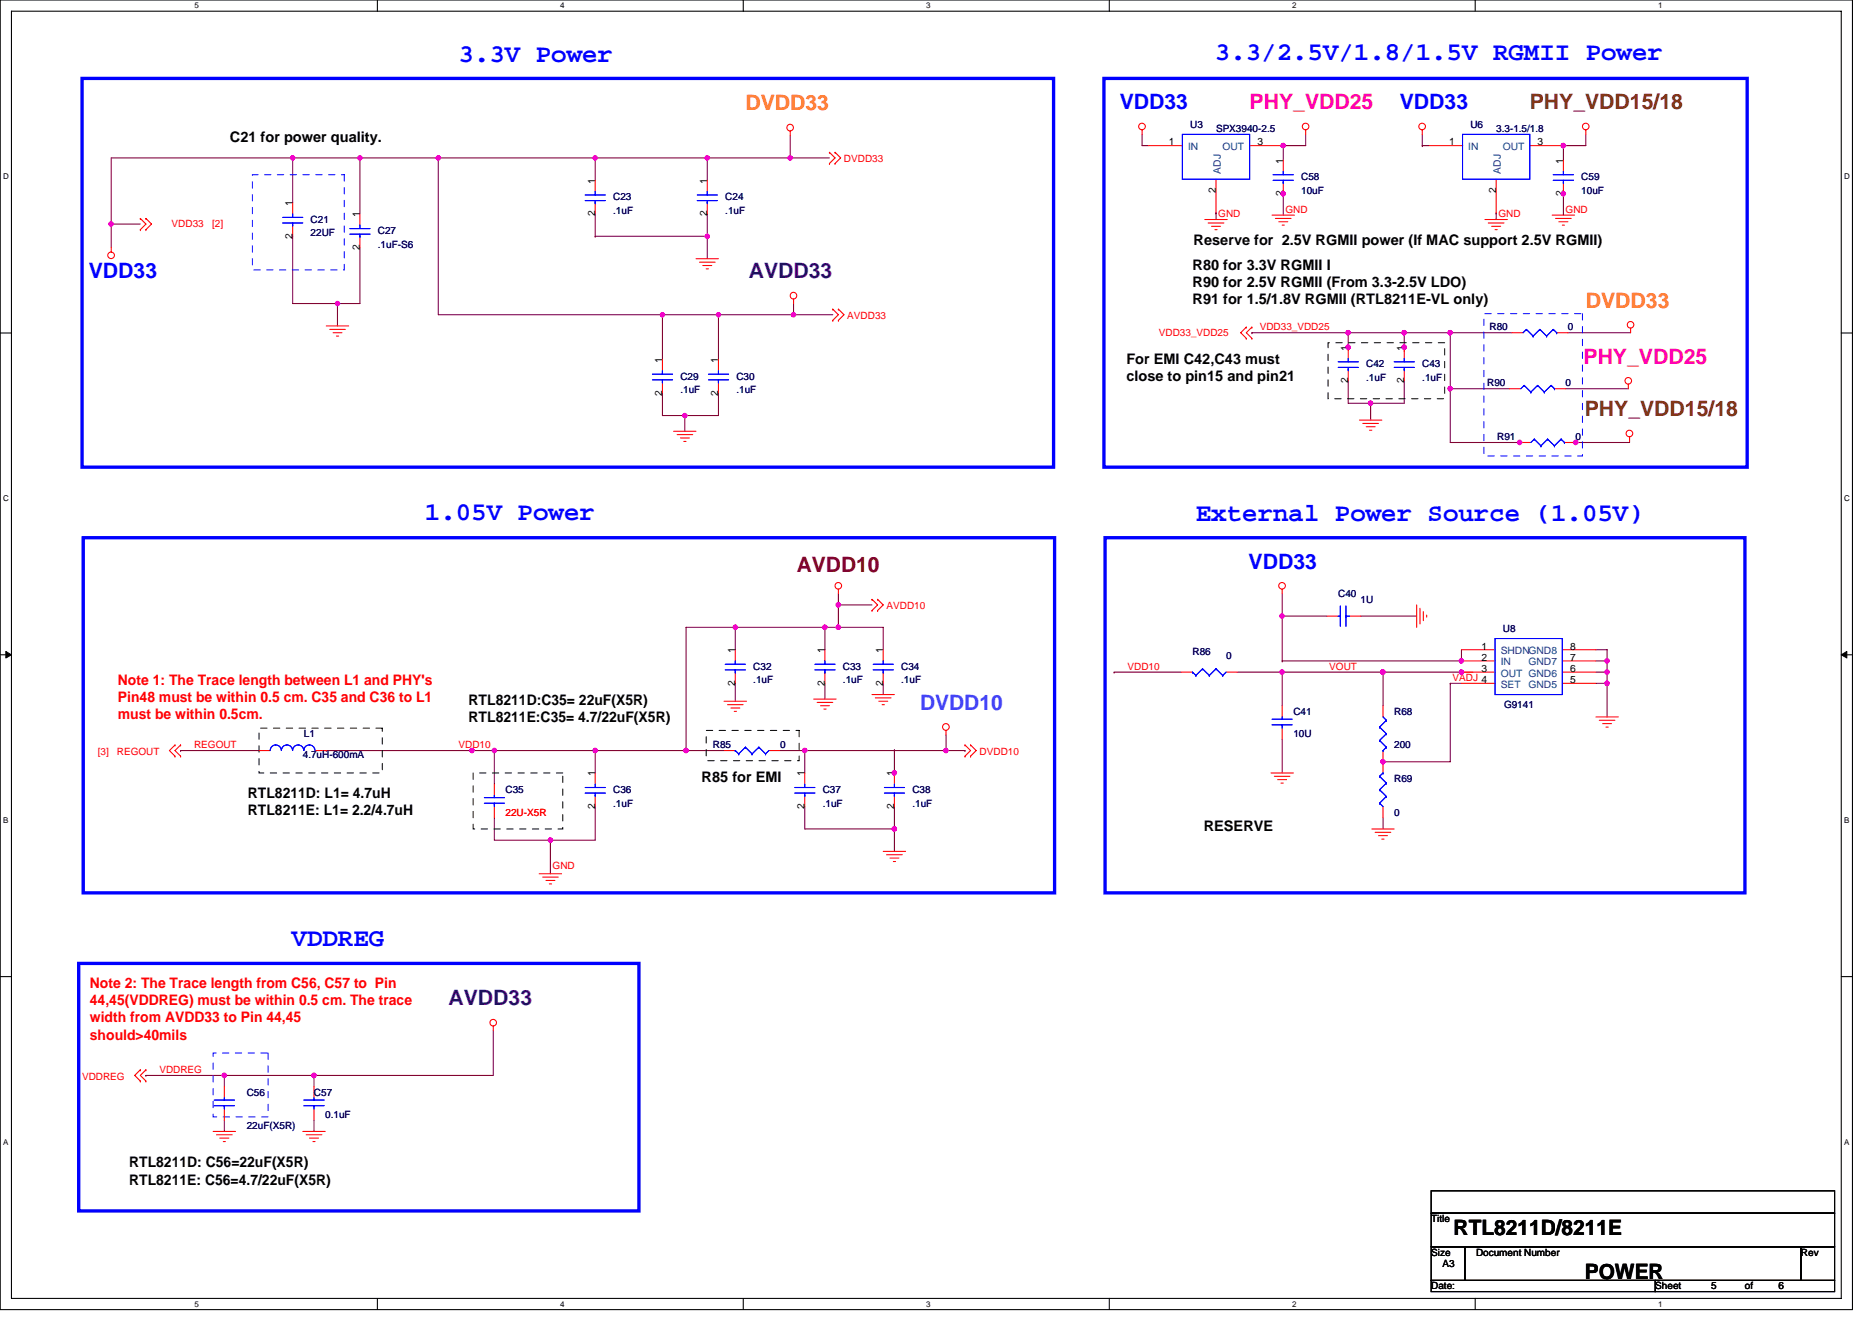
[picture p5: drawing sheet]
<svg xmlns="http://www.w3.org/2000/svg" width="297mm" height="210mm" viewBox="0 0 297 210" stroke-linecap="round" stroke-linejoin="round" font-family="sans-serif">
<path d="M0 0h293.9v207.9h-293.9zM1.8 1.8h290.4v204.3h-290.4z" fill="none" stroke="#000" stroke-width=".17"/>
<g fill="#fff">
<path d="M30.8 .2h.7v1.4h-.7z"/>
<path d="M30.8 206.3h.7v1.4h-.7z"/>
</g>
<path d="M59.9 0v1.8M59.9 206.1v1.8" fill="none" stroke="#000" stroke-width=".17"/>
<g fill="#fff">
<path d="M88.9 .2h.7v1.4h-.7z"/>
<path d="M88.9 206.3h.7v1.4h-.7z"/>
</g>
<path d="M117.9 0v1.8M117.9 206.1v1.8" fill="none" stroke="#000" stroke-width=".17"/>
<g fill="#fff">
<path d="M147 .2h.7v1.4h-.7z"/>
<path d="M147 206.3h.7v1.4h-.7z"/>
</g>
<path d="M176 0v1.8M176 206.1v1.8" fill="none" stroke="#000" stroke-width=".17"/>
<g fill="#fff">
<path d="M205 .2h.7v1.4h-.7z"/>
<path d="M205 206.3h.7v1.4h-.7z"/>
</g>
<path d="M234.1 0v1.8M234.1 206.1v1.8" fill="none" stroke="#000" stroke-width=".17"/>
<g fill="#fff">
<path d="M263.1 .2h.7v1.4h-.7z"/>
<path d="M263.1 206.3h.7v1.4h-.7z"/>
<path d="M.5 27.3h.9v1.4h-.9z"/>
<path d="M292.6 27.3h.9v1.4h-.9z"/>
<path d="M.5 78.4h.9v1.4h-.9z"/>
<path d="M292.6 78.4h.9v1.4h-.9z"/>
</g>
<path d="M0 52.9h1.8M292.2 52.9h1.7" fill="none" stroke="#000" stroke-width=".17"/>
<g fill="#fff">
<path d="M.5 129.5h.8v1.4h-.8z"/>
<path d="M292.6 129.5h.9v1.4h-.9z"/>
</g>
<path d="M0 103.9h1.8M292.2 103.9h1.7" fill="none" stroke="#000" stroke-width=".17"/>
<path d="M.9 103.4l.9 .5-.9 .5zM292.2 103.9l.8-.5v1z" fill="#000" stroke="#000" stroke-width=".16"/>
<g fill="#fff">
<path d="M.5 180.5h.8v1.4h-.8z"/>
<path d="M292.6 180.5h.9v1.4h-.9z"/>
</g>
<path d="M0 155h1.8M292.2 155h1.7M227.1 189h64v3.6h-64zM227.1 192.6h64v5.3h-64zM227.1 197.9h5.3v5.3h-5.3zM232.4 197.9h53.4v5.3h-53.4zM285.8 197.9h5.3v5.3h-5.3zM227.1 203.2h35.6v1.8h-35.6zM262.7 203.2h28.4v1.8h-28.4z" fill="none" stroke="#000" stroke-width=".17"/>
<g fill="none" stroke="#800040" stroke-width=".17">
<path d="M17.6 35.6h.1M17.6 35.6v3.7M46.4 25.1h.1M46.4 25.1v7.1M46.4 37.5v10.7h7.1M46.4 25.1h-28.8v10.5h4.7M46.4 25.1h10.7M57.1 25.1h.1M57.1 39.3v8.9h-3.6M57.1 25.1h12.5M57.1 25.1v8.9M69.6 25.1v24.9h35.5"/>
<path d="M69.6 25.1h.1M69.6 25.1h24.8M94.4 25.1v3.5M94.4 34v3.5M94.4 25.1h17.8v3.5M94.4 25.1h.1M94.4 37.5h.1M94.4 37.5h17.8M112.2 34v3.5M112.2 25.1h.1M112.2 37.5v3.6M112.2 25.1h13.2"/>
<path d="M125.4 21.5v3.6M125.4 25.1h6.2M181.2 21.3v1.8h1.1M193 33.8h.1M193 33.8v1M203.6 23.1h.1M203.6 30.8h.1M203.6 30.2v.6M203.6 23.1v2.3M203.6 30.8v3.3M207.2 21.3v1.8h-3.6M225.7 21.3v1.8"/>
<path d="M225.7 23.1h.1M225.7 23.1h1M237.4 33.8h.1M237.4 33.8v1M248.1 30.2v.6M248.1 23.1v2.3M248.1 23.1h.1M248.1 30.8h.1M248.1 30.8v3.3M251.6 21.3v1.8h-3.5M53.5 48.2v3.5M53.5 48.2h.1"/>
<path d="M105.1 50v7.1M105.1 50h.1M105.1 50h8.9M114 50h11.9M114 50v7.1M125.9 48.2v1.8M125.9 50h.1M125.9 50h6.2M198.6 52.8h.1M198.6 52.8h41.3M213.6 55.1h.3M213.9 52.8h.1"/>
<path d="M213.9 55.1h.1M213.9 52.8v2.3M213.9 55.1v.5M222.8 55.1h.1M222.8 52.8v2.3M222.8 52.8h.1M222.8 55.1v.7M230.1 52.8h.1M230.1 52.8v8.9M248.8 52.8h9.9M105.1 62.4v3.6h3.6M108.7 66v2.5"/>
<path d="M108.7 66h.1M114 62.4v3.6h-5.3M213.9 60.5v3.5h3.6M217.5 64h.1M217.5 64v2.7M222.8 60.5v3.5h-5.3M230.1 61.7h9.4M230.1 61.7v8.5h11M241.1 70.2h.1M241.1 70.2h.2M248.4 61.7h10M249.5 70.2h.5"/>
<path d="M250 70.2h.1M258.6 70.1v.1h-8.6M116.7 99.6v3.5M116.7 99.6h-7.8v19.5M116.7 99.6h16.3M130.9 99.6v3.5M130.9 99.6h.1M133 94.2v1.8M133 99.6h7.1v3.5M133 96h.1M133 96v3.6M133 99.6h.1"/>
<path d="M133 96h5.4M203.5 97.8h.1M203.5 94.2v3.6h7.1M203.5 97.8v7.1M215.9 97.8h8.9M28.7 119.1h.1M28.7 119.1h12.4M51.8 119.1h.1M51.8 119.1h42.6M74.9 119.1h.1M78.4 119.1v5.4M78.4 119.1h.1"/>
<path d="M94.4 119.1h.1M94.4 119.1h14.5M94.4 119.1v3.6M108.9 119.1h.1M108.9 119.1h6M116.7 108.5v2.8M123.8 119.1h3.9M127.7 119.1h.1M127.7 119.1v3.6M127.7 119.1h25.4M130.9 108.5v2.5M140.1 108.5v1.7"/>
<path d="M141.9 119v3.7M150.1 116.6v2.5M153.1 119.1h.1M176.8 106.7h.1M176.8 106.7h10.6M196.3 106.7h7.2M203.5 104.9h.1M203.5 106.7v5.3M203.5 106.7h.1M203.5 117.3v5.4M203.5 106.7h30.2M219.5 106.7v5.3"/>
<path d="M219.5 106.7h.1M230.1 108.5h.1M230.1 108.5v12.4h-10.6M230.1 108.5h1.8M231.9 103.1v1.8h-28.4M231.9 106.7h.1M253.2 103.1h1.8v1.8M253.2 104.9h1.8M253.2 106.7h1.8M253.2 108.5h1.8M255 108.5h.1M255 104.9h.1"/>
<path d="M255 106.7h.1M255 104.9v8.9M78.4 129.8v3.5h8.9M87.3 133.3h.1M87.3 133.3v5.4M94.4 128v5.3h-7.1M127.7 128v3.6h14.2M141.9 131.6v3.5M141.9 128h.1M141.9 122.7h.1M141.9 122.7v.3M141.9 128v3.6"/>
<path d="M219.5 129.8v1.8M219.5 120.9h.1M23.2 170.7h.1M35.6 170.7h.1M35.6 177.8v1.8M35.6 170.7v1.8M49.8 170.7h.1M49.8 170.7v1.8M49.8 177.8v1.8M78.3 163.6v7.1h-55.1"/>
</g>
<g fill="#f0f" stroke="#f0f" stroke-width=".17">
<circle cx="17.6" cy="35.5" r=".34"/>
<circle cx="114" cy="50" r=".34"/>
<circle cx="105.1" cy="50" r=".34"/>
<circle cx="108.7" cy="66" r=".34"/>
<circle cx="46.4" cy="25.1" r=".34"/>
<circle cx="57.1" cy="25.1" r=".34"/>
<circle cx="53.5" cy="48.2" r=".34"/>
<circle cx="69.6" cy="25.1" r=".34"/>
<circle cx="94.4" cy="25.1" r=".34"/>
<circle cx="125.4" cy="25.1" r=".35"/>
<circle cx="112.2" cy="25.1" r=".34"/>
<circle cx="112.2" cy="37.5" r=".34"/>
<circle cx="127.7" cy="119.1" r=".35"/>
<circle cx="94.4" cy="119.1" r=".34"/>
<circle cx="87.3" cy="133.3" r=".34"/>
<circle cx="78.4" cy="119.1" r=".34"/>
<circle cx="203.4" cy="97.8" r=".34"/>
<circle cx="255" cy="108.4" r=".34"/>
<circle cx="231.9" cy="104.9" r=".34"/>
<circle cx="255" cy="104.9" r=".34"/>
<circle cx="255" cy="106.7" r=".34"/>
<circle cx="231.9" cy="106.7" r=".34"/>
<circle cx="219.4" cy="120.9" r=".34"/>
<circle cx="219.4" cy="106.7" r=".34"/>
<circle cx="203.4" cy="106.7" r=".34"/>
<circle cx="108.8" cy="119.1" r=".35"/>
<circle cx="150.1" cy="119.1" r=".34"/>
<circle cx="133" cy="96" r=".35"/>
<circle cx="125.9" cy="50" r=".35"/>
<circle cx="49.8" cy="170.7" r=".35"/>
<circle cx="35.6" cy="170.7" r=".35"/>
<circle cx="203.6" cy="23.1" r=".35"/>
<circle cx="203.6" cy="30.7" r=".35"/>
<circle cx="230.1" cy="61.7" r=".34"/>
<circle cx="230.1" cy="52.8" r=".34"/>
<circle cx="217.5" cy="64" r=".35"/>
<circle cx="222.8" cy="55.1" r=".35"/>
<circle cx="213.9" cy="52.8" r=".35"/>
<circle cx="213.9" cy="55.1" r=".35"/>
<circle cx="141.9" cy="131.6" r=".35"/>
<circle cx="116.7" cy="99.6" r=".34"/>
<circle cx="130.9" cy="99.6" r=".34"/>
<circle cx="74.9" cy="119.1" r=".34"/>
<circle cx="133" cy="99.6" r=".35"/>
<circle cx="141.9" cy="122.7" r=".35"/>
<circle cx="222.8" cy="52.8" r=".35"/>
<circle cx="250" cy="70.2" r=".34"/>
<circle cx="241.1" cy="70.2" r=".34"/>
<circle cx="248.1" cy="23.1" r=".35"/>
<circle cx="248.1" cy="30.7" r=".35"/>
</g>
<g fill="none" stroke="#f00" stroke-width=".17">
<path d="M17.6 39.3v.7M22.3 36.4h.1M22.3 34.7h.1M22.3 34.7l.9 .9-.9 .8M23.2 36.4h.1M23.2 34.7h.1M23.2 34.7l.8 .9-.8 .8M46.4 32.2v1.8M46.4 35.7v1.8M57.1 34v1.7M57.1 37.5v1.8M94.4 28.6v1.8"/>
<path d="M94.4 32.2v1.8M112.2 28.6v1.8M112.2 32.2v1.8M125.4 20.8v.7M131.6 24.2h.1M131.6 26h.1M131.6 24.2l.9 .9-.9 .9M132.5 24.2h.1M132.5 26h.1M132.5 24.2l.9 .9-.9 .9M181.2 20.6v.7M182.3 23.1h5.3"/>
<path d="M191.2 34.8h3.5M191.7 35.4h2.5M192.2 35.9h1.5M192.8 36.4h.3M193 28.4v5.4M198.3 23.1h5.3M201.8 34.1h3.6M202.4 34.7h2.5M202.9 35.2h1.4M203.5 35.7h.3M203.6 25.4v1.8M203.6 29v1.8"/>
<path d="M207.2 20.6v.7M225.7 20.6v.7M226.7 23.1h5.4M235.6 34.8h3.6M236.2 35.4h2.5M236.7 35.9h1.4M237.2 36.4h.4M237.4 28.4v5.4M242.7 23.1h5.4M246.3 34.1h3.5M246.8 34.7h2.5M247.4 35.2h1.4"/>
<path d="M247.9 35.7h.3M248.1 25.4v1.8M248.1 29v1.8M251.6 20.6v.7M51.8 51.7h3.5M52.3 52.3h2.5M52.8 52.8h1.5M53.4 53.3h.3M105.1 57.1v1.7M110.4 41.1h3.6M111 41.6h2.5M111.5 42.1h1.4"/>
<path d="M112.1 42.7h.3M114 57.1v1.7M125.9 47.5v.7M132.1 49.1h.1M132.1 50.8h.1M132.1 49.1l.9 .9-.9 .8M133 49.1h.1M133 50.8h.1M133 49.1l.9 .9-.9 .8M197.8 53.7h.1M197.8 51.9h.1M197.8 51.9l-.9 .9 .9 .9"/>
<path d="M198.6 53.7h.1M198.6 51.9h.1M198.6 51.9l-.8 .9 .8 .9M213.9 55.1v1.8M213.9 58.7v1.8M222.8 55.1v1.8M222.8 58.7v1.8M239.9 52.8h1.8M247 52.8h1.8M258.7 52.1v.7M105.1 60.6v1.8M106.9 68.5h3.5"/>
<path d="M107.4 69h2.5M108 69.5h1.4M108.5 70.1h.4M114 60.6v1.8M215.7 66.7h3.6M216.2 67.2h2.5M216.8 67.7h1.4M217.3 68.3h.4M239.5 61.7h1.8M241.1 70.2h1.8M246.7 61.7h1.7M248.2 70.2h1.8"/>
<path d="M258.4 61v.7M258.6 69.3v.8M133 93.5v.7M138.4 95.1h.1M138.4 96.9h.1M138.4 95.1l.9 .9-.9 .9M139.3 95.1h.1M139.3 96.9h.1M139.3 95.1l.8 .9-.8 .9M203.5 93.5v.7M210.6 97.8h1.7M214.1 97.8h1.8"/>
<path d="M224.8 96v3.6M225.3 96.5v2.5M225.8 97.1v1.4M226.4 97.6v.4M27.8 118.2h.1M27.8 118.2l-.9 .9 .9 .9M28.7 118.2h.1M28.7 118.2l-.9 .9 .9 .9M41.1 119.1h1.8M50 119.1h1.8M114.9 111.3h3.5M114.9 119.1h1.8"/>
<path d="M115.4 111.8h2.5M116 112.4h1.4M116.5 112.9h.4M116.7 103.1v1.8M116.7 106.7v1.8M122 119.1h1.8M129.1 111h3.6M129.7 111.5h2.4M130.2 112h1.4M130.7 112.5h.4M130.9 103.1v1.8M130.9 106.7v1.8"/>
<path d="M138.4 110.2h3.5M138.9 110.8h2.5M139.4 111.3h1.5M140 111.8h.3M140.1 103.1v1.8M140.1 106.7v1.8M150.1 115.9v.7M153.1 118.2h.1M153.1 118.2l.9 .9-.9 .9M154 118.2h.1M154 118.2l.9 .9-.9 .9M187.4 106.7h1.8"/>
<path d="M194.6 106.7h1.7M203.5 112v1.8M203.5 115.6v1.7M219.5 112v1.8M219.5 119.1v3.6M231.9 106.7h5.3M231.9 103.1h5.3M231.9 104.9h5.3M231.9 108.5h5.3M247.9 106.7h5.3M247.9 103.1h5.3M247.9 104.9h5.3"/>
<path d="M247.9 108.5h5.3M253.2 113.8h3.6M253.8 114.3h2.4M254.3 114.9h1.4M254.8 115.4h.4M27.8 120h.1M28.7 120h.1M78.4 124.5v1.7M78.4 128v1.8M85.6 138.7h3.5M86.1 139.2h2.5M86.6 139.7h1.5"/>
<path d="M94.4 122.7v1.8M94.4 126.2v1.8M127.7 122.7v1.8M127.7 126.2v1.8M140.1 135.1h3.6M140.7 135.7h2.5M141.2 136.2h1.4M141.7 136.7h.4M141.9 122.7v1.8M141.9 126.2v1.8M153.1 120h.1M154 120h.1"/>
<path d="M201.7 122.7h3.5M202.2 123.2h2.5M202.7 123.7h1.4M203.3 124.3h.3M217.7 131.6h3.5M218.2 132.1h2.5M218.7 132.6h1.5M219.3 133.2h.3M219.5 128v1.8M87.2 140.3h.3M22.3 169.8h.1M22.3 171.6h.1"/>
<path d="M22.3 169.8l-.9 .9 .9 .9M23.2 169.8h.1M23.2 171.6h.1M23.2 169.8l-.9 .9 .9 .9M33.8 179.6h3.6M35.6 172.5v1.7M35.6 176v1.8M48 179.6h3.6M49.8 172.5v1.7M49.8 176v1.8M78.3 162.9v.7M34.4 180.1h2.4"/>
<path d="M34.9 180.6h1.4M35.4 181.2h.4M48.6 180.1h2.5M49.1 180.6h1.4M49.7 181.2h.3"/>
<circle cx="125.4" cy="20.3" r=".53"/>
<circle cx="181.2" cy="20.1" r=".52"/>
<circle cx="207.2" cy="20.1" r=".52"/>
<circle cx="225.7" cy="20.1" r=".52"/>
<circle cx="251.6" cy="20.1" r=".52"/>
<circle cx="17.6" cy="40.5" r=".52"/>
<circle cx="125.9" cy="46.9" r=".53"/>
<circle cx="258.7" cy="51.6" r=".52"/>
<circle cx="258.4" cy="60.4" r=".52"/>
<circle cx="258.6" cy="68.8" r=".52"/>
<circle cx="133" cy="93" r=".52"/>
<circle cx="203.4" cy="93" r=".52"/>
<circle cx="150.1" cy="115.4" r=".53"/>
<circle cx="78.3" cy="162.3" r=".52"/>
</g>
<path d="M40 27.7h14.6v15.1h-14.6zM235.5 49.8h15.6v22.6h-15.6zM33.8 167.1h8.7v10.2h-8.7z" fill="none" stroke="#00f" stroke-width=".16" stroke-dasharray="1 1 1 1 1 1 1 1"/>
<path d="M13 12.4h154.2v61.7h-154.2zM175.2 12.4h102v61.7h-102zM13.2 85.3h154.1v56.4h-154.1zM175.3 85.3h101.6v56.4h-101.6zM12.5 152.9h88.9v39.3h-88.9z" fill="none" stroke="#00f" stroke-width=".53"/>
<path d="M210.7 54.4h18.5v8.9h-18.5zM41.1 115.6h19.6v7.1h-19.6zM112.1 115.9h14.7v4.8h-14.7zM75.1 122.7h14.2v8.9h-14.2z" fill="none" stroke="#000" stroke-width=".16" stroke-dasharray="1 1 1 1 1 1 1 1"/>
<g fill="none" stroke="#00f" stroke-width=".17">
<path d="M44.8 34.5h3.2M44.8 35.4h3.2M46.4 34v.5M46.4 35.7h.1M46.4 35.4v.3M55.5 36.3h3.2M55.5 37.2h3.2M57.1 35.7v.6M57.1 37.5h.1M57.1 37.2v.3M92.9 30.9h3.2M92.9 31.8h3.2"/>
<path d="M94.4 30.4v.5M94.4 32.2h.1M94.4 31.8v.4M110.6 30.9h3.2M110.6 31.8h3.2M112.2 30.4v.5M112.2 32.2h.1M112.2 31.8v.4M187.6 21.3h10.7v7.1h-10.7zM202 27.7h3.2M202 28.6h3.2M203.6 27.2v.5"/>
<path d="M203.6 29h.1M203.6 28.6v.4M232.1 21.3h10.6v7.1h-10.6zM246.5 27.7h3.2M246.5 28.6h3.2M248.1 27.2v.5M248.1 29h.1M248.1 28.6v.4M103.5 59.4h3.2M105.1 58.8v.6M112.4 59.4h3.2M114 58.8v.6"/>
<path d="M212.3 57.4h3.2M212.3 58.3h3.2M213.9 56.9v.5M213.9 58.7h.1M213.9 58.3v.4M221.2 57.4h3.2M221.2 58.3h3.2M222.8 56.9v.5M222.8 58.7h.1M222.8 58.3v.4M242.2 52.3h.1M242.2 52.3l-.5 .5"/>
<path d="M242.2 52.3l1.1 1M243.3 53.3h.1M244.3 52.3h.1M244.3 52.3l-1 1M244.3 52.3l1.1 1M245.4 53.3h.1M246.5 52.3h.1M246.5 52.3l-1.1 1M246.5 52.3l.5 .5M247 52.8h.1M103.5 60.3h3.2M105.1 60.6h.1"/>
<path d="M105.1 60.3v.3M112.4 60.3h3.2M114 60.6h.1M114 60.3v.3M241.8 61.2h.1M241.8 61.2l-.5 .5M241.8 61.2l1.1 1M242.9 62.2h.1M243.5 69.7h.1M243.5 69.7l-.6 .5M243.5 69.7l1 1.1M244 61.2h.1"/>
<path d="M244 61.2l-1.1 1M244 61.2l1 1M244.5 70.8h.1M245 62.2h.1M245.6 69.7h.1M245.6 69.7l-1.1 1.1M245.6 69.7l1.1 1.1M246.1 61.2h.1M246.1 61.2l-1.1 1M246.1 61.2l.6 .5M246.7 61.7h.1M246.7 70.8h.1"/>
<path d="M247.7 69.7h.1M247.7 69.7l-1 1.1M247.7 69.7l.5 .5M248.2 70.2h.1M212.3 97.8h.4M212.7 96.2v3.2M213.6 96.2v3.2M213.6 97.8h.1M213.6 97.8h.5M42.9 119.1a.88 .88 0 0 1 .9-.9 .88 .88 0 0 1 .8 .9M44.7 119.1a.88 .88 0 0 1 .8-.9 .88 .88 0 0 1 .9 .9M46.4 119.1a.88 .88 0 0 1 .9-.9 .88 .88 0 0 1 .9 .9 .89 .89 0 0 1 .9-.9 .89 .89 0 0 1 .9 .9"/>
<path d="M115.1 105.4h3.2M115.1 106.3h3.2M116.7 104.9v.5M116.7 106.7h.1M116.7 119.1h.1M116.7 106.3v.4M116.7 119.1l.5 .6M117.2 119.7h.1M118.3 118.6h.1M118.3 118.6l1 1.1M118.3 118.6l-1.1 1.1M119.3 119.7h.1"/>
<path d="M120.4 118.6h.1M120.4 118.6l1.1 1.1M120.4 118.6l-1.1 1.1M121.5 119.7h.1M122 119.1l-.5 .6M129.3 105.4h3.2M129.3 106.3h3.2M130.9 104.9v.5M130.9 106.7h.1M130.9 106.3v.4M138.6 105.4h3.1M138.6 106.3h3.1"/>
<path d="M140.1 104.9v.5M140.1 106.7h.1M140.1 106.3v.4M189.2 106.7h.1M189.2 106.7l.6 .5M189.8 107.2h.1M190.8 106.2h.1M190.8 106.2l1.1 1M190.8 106.2l-1 1M191.9 107.2h.1M193 106.2h.1M193 106.2l1 1"/>
<path d="M193 106.2l-1.1 1M194 107.2h.1M194.6 106.7l-.6 .5M201.8 115h3.2M201.8 114.2h3.2M203.5 113.8v.4M203.5 115h.1M203.5 115v.6M218.9 115.4h.1M218.9 117.5h.1M218.9 115.4l1.1 1.1M218.9 117.5l1.1 1.1"/>
<path d="M219.5 119.1h.1M219.5 113.8l.5 .5M220 114.3h.1M220 116.5h.1M220 118.6h.1M220 114.3l-1.1 1.1M220 116.5l-1.1 1M220 118.6l-.5 .5M237.2 101.3h10.7v8.9h-10.7zM76.9 127.5h3.1M76.9 126.6h3.1M78.4 126.2v.4"/>
<path d="M78.4 127.5h.1M78.4 127.5v.5M92.9 125h3.2M92.9 125.9h3.2M94.4 124.5v.5M94.4 126.2h.1M94.4 125.9v.3M126.1 125h3.2M126.1 125.9h3.2M127.7 124.5v.5M127.7 126.2h.1M127.7 125.9v.3"/>
<path d="M140.3 125h3.2M140.3 125.9h3.2M141.9 124.5v.5M141.9 126.2h.1M141.9 125.9v.3M218.9 127.5h.1M218.9 125.3h.1M218.9 123.2h.1M218.9 127.5l.6 .5M218.9 125.3l1.1 1.1M218.9 123.2l1.1 1.1M219.5 122.7h.1"/>
<path d="M219.5 122.7l-.6 .5M220 126.4h.1M220 124.3h.1M220 126.4l-1.1 1.1M220 124.3l-1.1 1M34 175.5h3.2M34 174.6h3.2M35.6 174.2v.4M35.6 175.5h.1M35.6 175.5v.5M48.2 175.5h3.2M48.2 174.6h3.2"/>
<path d="M49.8 174.2v.4M49.8 175.5h.1M49.8 175.5v.5"/>
</g>
<g font-size="4.1" fill="#00f">
<text x="72.8" y="9.8">3.3V Power</text>
<text x="192.8" y="9.5">3.3/2.5V/1.8/1.5V RGMII Power</text>
<text x="67.4" y="82.6">1.05V Power</text>
<text x="189.8" y="82.7">External Power Source (1.05V)</text>
<text x="46.3" y="150.1">VDDREG</text>
</g>
<g font-size="3.4" fill="#ff8000">
<text x="118.3" y="17.5">DVDD33</text>
<text x="251.6" y="48.8">DVDD33</text>
</g>
<g font-size="3.4" fill="#00f">
<text x="177.7" y="17.3">VDD33</text>
<text x="222.1" y="17.3">VDD33</text>
<text x="14.1" y="44.2">VDD33</text>
<text x="198.1" y="90.2">VDD33</text>
</g>
<g font-size="3.4" fill="#ff0080">
<text x="198.3" y="17.3">PHY_VDD25</text>
<text x="251.3" y="57.7">PHY_VDD25</text>
</g>
<g font-size="3.4" fill="#804000">
<text x="242.7" y="17.3">PHY_VDD15/18</text>
<text x="251.5" y="66.1">PHY_VDD15/18</text>
</g>
<g font-size="3.4" fill="#400080">
<text x="118.8" y="44.2">AVDD33</text>
<text x="71.2" y="159.6">AVDD33</text>
</g>
<text font-size="3.4" fill="#800000" x="126.4" y="90.8">AVDD10</text>
<text font-size="3.4" fill="#8000ff" x="146" y="112.6">DVDD10</text>
<g font-size="3.4">
<text x="230.6" y="196">RTL8211D/8211E</text>
<text x="251.5" y="203">POWER</text>
</g>
<g font-size="2.3">
<text x="36.5" y="22.6">C21 for power quality.</text>
<text x="189.4" y="38.9">Reserve for 2.5V RGMII power (If MAC support 2.5V RGMII)</text>
<text x="189.2" y="42.9">R80 for 3.3V RGMII I</text>
<text x="189.2" y="45.6">R90 for 2.5V RGMII (From 3.3-2.5V LDO)</text>
<text x="189.2" y="48.3">R91 for 1.5/1.8V RGMII (RTL8211E-VL only)</text>
<text x="178.7" y="57.8">For EMI C42,C43 must</text>
<text x="178.7" y="60.5">close to pin15 and pin21</text>
<text x="74.4" y="111.8">RTL8211D:C35= 22uF(X5R)</text>
<text x="74.4" y="114.6">RTL8211E:C35= 4.7/22uF(X5R)</text>
<text x="111.3" y="124.1">R85 for EMI</text>
<text x="39.3" y="126.6">RTL8211D: L1= 4.7uH</text>
<text x="39.3" y="129.3">RTL8211E: L1= 2.2/4.7uH</text>
<text x="191" y="131.9">RESERVE</text>
<text x="20.5" y="185.3">RTL8211D: C56=22uF(X5R)</text>
<text x="20.5" y="188">RTL8211E: C56=4.7/22uF(X5R)</text>
</g>
<g font-size="2.3" fill="#f00">
<text x="18.7" y="108.6">Note 1: The Trace length between L1 and PHY's</text>
<text x="18.7" y="111.4">Pin48 must be within 0.5 cm. C35 and C36 to L1</text>
<text x="18.7" y="114.1">must be within 0.5cm.</text>
<text x="14.3" y="156.8">Note 2: The Trace length from C56, C57 to Pin</text>
<text x="14.3" y="159.6">44,45(VDDREG) must be within 0.5 cm. The trace</text>
<text x="14.3" y="162.3">width from AVDD33 to Pin 44,45</text>
<text x="14.3" y="165">should&gt;40mils</text>
</g>
<g font-size="1.6">
<text x="185.5" y="23.1">1</text>
<text x="199.5" y="23.1">3</text>
<text x="229.9" y="23.1">1</text>
<text x="244" y="23.1">3</text>
<text x="94.4" y="29.1" transform="rotate(-90 94.4 29.1)">1</text>
<text x="112.2" y="29.1" transform="rotate(-90 112.2 29.1)">1</text>
<text x="203.6" y="26" transform="rotate(-90 203.6 26)">1</text>
<text x="248" y="26" transform="rotate(-90 248 26)">1</text>
<text x="46.4" y="32.7" transform="rotate(-90 46.4 32.7)">1</text>
<text x="57.1" y="34.5" transform="rotate(-90 57.1 34.5)">1</text>
<text x="94.4" y="34.3" transform="rotate(-90 94.4 34.3)">2</text>
<text x="112.2" y="34.3" transform="rotate(-90 112.2 34.3)">2</text>
<text x="192.9" y="30.6" transform="rotate(-90 192.9 30.6)">2</text>
<text x="203.6" y="31.1" transform="rotate(-90 203.6 31.1)">2</text>
<text x="237.4" y="30.6" transform="rotate(-90 237.4 30.6)">2</text>
<text x="248" y="31.1" transform="rotate(-90 248 31.1)">2</text>
<text x="46.4" y="37.9" transform="rotate(-90 46.4 37.9)">2</text>
<text x="57.1" y="39.7" transform="rotate(-90 57.1 39.7)">2</text>
<text x="105.1" y="57.6" transform="rotate(-90 105.1 57.6)">1</text>
<text x="114" y="57.6" transform="rotate(-90 114 57.6)">1</text>
<text x="213.9" y="55.6" transform="rotate(-90 213.9 55.6)">1</text>
<text x="222.8" y="55.6" transform="rotate(-90 222.8 55.6)">1</text>
<text x="105.1" y="62.8" transform="rotate(-90 105.1 62.8)">2</text>
<text x="114" y="62.8" transform="rotate(-90 114 62.8)">2</text>
<text x="213.9" y="60.8" transform="rotate(-90 213.9 60.8)">2</text>
<text x="222.8" y="60.8" transform="rotate(-90 222.8 60.8)">2</text>
<text x="116.6" y="103.7" transform="rotate(-90 116.6 103.7)">1</text>
<text x="130.9" y="103.7" transform="rotate(-90 130.9 103.7)">1</text>
<text x="140.1" y="103.7" transform="rotate(-90 140.1 103.7)">1</text>
<text x="235.1" y="103.1">1</text>
<text x="235.1" y="104.9">2</text>
<text x="235.1" y="106.7">3</text>
<text x="249.1" y="103.1">8</text>
<text x="249.1" y="104.9">7</text>
<text x="249.1" y="106.7">6</text>
<text x="116.6" y="108.8" transform="rotate(-90 116.6 108.8)">2</text>
<text x="130.9" y="108.8" transform="rotate(-90 130.9 108.8)">2</text>
<text x="140.1" y="108.8" transform="rotate(-90 140.1 108.8)">2</text>
<text x="249.1" y="108.4">5</text>
<text x="94.4" y="123.2" transform="rotate(-90 94.4 123.2)">1</text>
<text x="127.7" y="123.2" transform="rotate(-90 127.7 123.2)">1</text>
<text x="141.9" y="123.2" transform="rotate(-90 141.9 123.2)">1</text>
<text x="94.4" y="128.4" transform="rotate(-90 94.4 128.4)">2</text>
<text x="127.7" y="128.4" transform="rotate(-90 127.7 128.4)">2</text>
<text x="141.9" y="128.4" transform="rotate(-90 141.9 128.4)">2</text>
<text x="227.1" y="194">Title</text>
<text x="227.1" y="199.3">Size</text>
<text x="228.9" y="201.1">A3</text>
<text x="234.2" y="199.3">Document Number</text>
<text x="285.8" y="199.3">Rev</text>
<text x="227.1" y="204.6">Date:</text>
<text x="262.7" y="204.6">Sheet</text>
<text x="271.5" y="204.6">5</text>
<text x="276.9" y="204.6">of</text>
<text x="282.2" y="204.6">6</text>
</g>
<g font-size="1.6" fill="#004080">
<text x="188.5" y="23.8">IN</text>
<text x="194" y="23.8">OUT</text>
<text x="233" y="23.8">IN</text>
<text x="238.4" y="23.8">OUT</text>
<text x="193.7" y="27.6" transform="rotate(-90 193.7 27.6)">ADJ</text>
<text x="238.1" y="27.6" transform="rotate(-90 238.1 27.6)">ADJ</text>
<text x="238.1" y="103.8">SHDNGND8</text>
<text x="238.1" y="105.6">IN</text>
<text x="238.1" y="107.4">OUT GND6</text>
<text x="242.5" y="105.6">GND7</text>
<text x="238.1" y="109.2">SET</text>
<text x="242.5" y="109.2">GND5</text>
</g>
<g font-size="1.6" fill="#000080">
<text x="188.9" y="20.3">U3</text>
<text x="193" y="21">SPX3940-2.5</text>
<text x="233.3" y="20.3">U6</text>
<text x="237.4" y="21">3.3-1.5/1.8</text>
<text x="206.5" y="28.6">C58</text>
<text x="250.9" y="28.6">C59</text>
<text x="49.3" y="35.4">C21</text>
<text x="97.3" y="31.8">C23</text>
<text x="97.3" y="34">.1uF</text>
<text x="115.1" y="31.8">C24</text>
<text x="115.1" y="34">.1uF</text>
<text x="206.5" y="30.8">10uF</text>
<text x="250.9" y="30.8">10uF</text>
<text x="49.3" y="37.5">22UF</text>
<text x="60" y="37.1">C27</text>
<text x="60" y="39.3">.1uF-S6</text>
<text x="236.3" y="52.5">R80</text>
<text x="248.8" y="52.5">0</text>
<text x="216.8" y="58.3">C42</text>
<text x="225.7" y="58.3">C43</text>
<text x="108" y="60.3">C29</text>
<text x="108" y="62.4">.1uF</text>
<text x="116.9" y="60.3">C30</text>
<text x="116.9" y="62.4">.1uF</text>
<text x="216.8" y="60.5">.1uF</text>
<text x="225.7" y="60.5">.1uF</text>
<text x="236" y="61.3">R90</text>
<text x="248.4" y="61.3">0</text>
<text x="237.6" y="69.9">R91</text>
<text x="250" y="69.9">0</text>
<text x="212.3" y="94.8">C40</text>
<text x="215.9" y="95.7">1U</text>
<text x="238.5" y="100.3">U8</text>
<text x="119.5" y="106.3">C32</text>
<text x="133.7" y="106.3">C33</text>
<text x="143" y="106.3">C34</text>
<text x="189.2" y="104">R86</text>
<text x="194.6" y="104.5">0</text>
<text x="119.5" y="108.5">.1uF</text>
<text x="133.7" y="108.5">.1uF</text>
<text x="143" y="108.5">.1uF</text>
<text x="205.2" y="113.4">C41</text>
<text x="221.2" y="113.4">R68</text>
<text x="238.7" y="112.4">G9141</text>
<text x="48.2" y="117">L1</text>
<text x="113.1" y="118.8">R85</text>
<text x="123.8" y="118.8">0</text>
<text x="205.2" y="117">10U</text>
<text x="221.2" y="118.8">200</text>
<text x="48" y="120.4">4.7uH-600mA</text>
<text x="80.2" y="125.9">C35</text>
<text x="97.3" y="125.9">C36</text>
<text x="130.6" y="125.9">C37</text>
<text x="144.8" y="125.9">C38</text>
<text x="221.2" y="124.1">R69</text>
<text x="97.3" y="128">.1uF</text>
<text x="130.6" y="128">.1uF</text>
<text x="144.8" y="128">.1uF</text>
<text x="221.2" y="129.4">0</text>
<text x="39.2" y="173.9">C56</text>
<text x="49.8" y="173.9">C57</text>
<text x="39.2" y="179.2">22uF(X5R)</text>
<text x="51.6" y="177.4">0.1uF</text>
</g>
<g font-size="1.6" fill="#f00">
<text x="133.9" y="25.8">DVDD33</text>
<text x="193.3" y="34.5">GND</text>
<text x="204" y="33.8">GND</text>
<text x="237.8" y="34.5">GND</text>
<text x="248.4" y="33.8">GND</text>
<text x="27.2" y="36.1">VDD33</text>
<text x="33.7" y="36.1">[2]</text>
<text x="134.4" y="50.7">AVDD33</text>
<text x="183.9" y="53.3">VDD33_VDD25</text>
<text x="199.9" y="52.5">VDD33_VDD25</text>
<text x="140.7" y="96.7">AVDD10</text>
<text x="178.9" y="106.3">VDD10</text>
<text x="210.9" y="106.3">VOUT</text>
<text x="230.5" y="108.1">VADJ 4</text>
<text x="15.5" y="119.8">[3]</text>
<text x="18.5" y="119.8">REGOUT</text>
<text x="30.8" y="118.8">REGOUT</text>
<text x="72.8" y="118.8">VDD10</text>
<text x="155.4" y="119.8">DVDD10</text>
<text x="80.2" y="129.4">22U-X5R</text>
<text x="87.7" y="138">GND</text>
<text x="13" y="171.4">VDDREG</text>
<text x="25.3" y="170.3">VDDREG</text>
</g>
<g font-size="1.3">
<text x="30.8" y="1.3">5</text>
<text x="88.9" y="1.3">4</text>
<text x="147" y="1.3">3</text>
<text x="205" y="1.3">2</text>
<text x="263.1" y="1.3">1</text>
<text x=".5" y="28.4">D</text>
<text x="292.6" y="28.4">D</text>
<text x=".5" y="79.5">C</text>
<text x="292.6" y="79.5">C</text>
<text x=".5" y="130.6">B</text>
<text x="292.6" y="130.6">B</text>
<text x=".5" y="181.7">A</text>
<text x="292.6" y="181.7">A</text>
<text x="30.8" y="207.4">5</text>
<text x="88.9" y="207.4">4</text>
<text x="147" y="207.4">3</text>
<text x="205" y="207.4">2</text>
<text x="263.1" y="207.4">1</text>
</g>
</svg>
